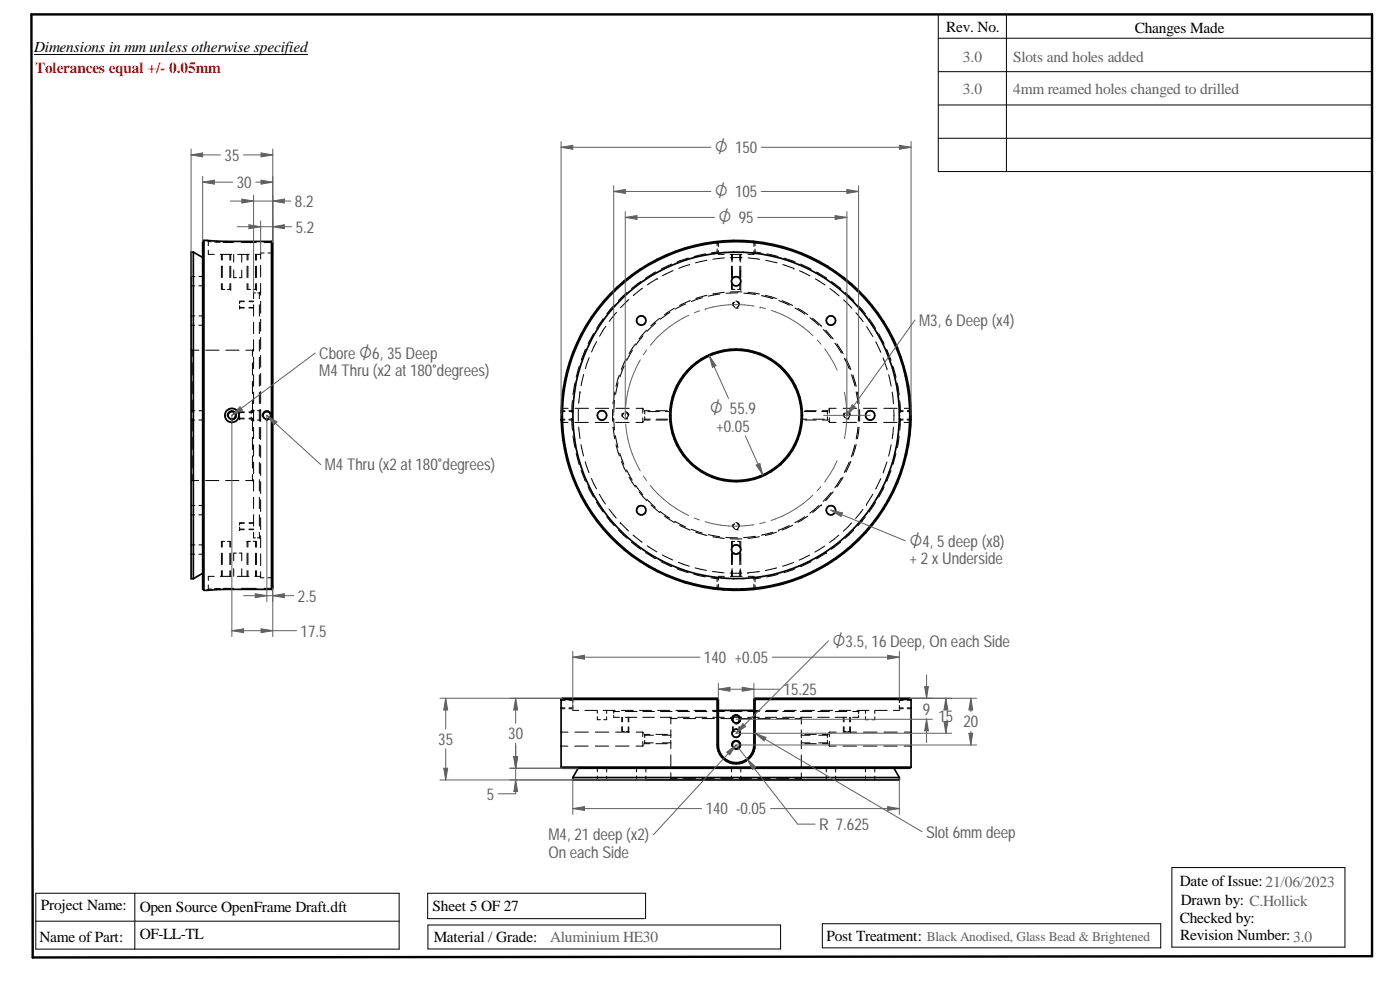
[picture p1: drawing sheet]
<svg xmlns="http://www.w3.org/2000/svg" width="420mm" height="297mm" viewBox="0 0 420 297" stroke-linecap="round" stroke-linejoin="round" font-family="sans-serif">
<path d="M9.4 4.3h402.4v282.6l-402 .4z" fill="none" stroke="#000" stroke-width=".72"/>
<g fill="none" stroke="#000" stroke-width=".3">
<path d="M10.2 16.4h82.2M281.6 11.5h130.2M281.6 4.3v47.2h130.2M302 4.3v47.2M281.6 21.5h130.2M281.6 31.5h130.2M281.6 41.5h130.2M62.1 72.1l.2 .1M62.4 72.3l.1 .2M62.5 75.1v1.2h1.8M62.5 72.5v1.2M62.5 72.5l.9 .1"/>
<path d="M64.3 72.6l1.8 .1M66.1 76.3h3.4M66.5 76.3v1.7M66.5 79.8v3.5M66.7 76.3v1.7M66.7 79.8v3.5M67 72.7l3.1 .1M69 76.3v1.8M69 79.9v3.4M69.2 76.3v1.7M69.2 79.8v3.5M70.1 76.3v2.3"/>
<path d="M71.3 76.3h3.5M72.4 72.8h4.5M72.5 76.3v2.4M74.2 76.3v1.7M74.2 79.8v3.5M74.4 76.3v1.7M74.4 79.8v3.5M76.6 76.3h1.6M76.7 76.3v1.8M76.7 79.9v3.4M77 76.3v1.7M77 79.8v3.5"/>
<path d="M78.2 79.6v3.5M79.3 75.9h-1.1v1.8M81.6 75.9h-1.2M81.6 72.7l-2.4 .1M81.6 72.6h.1M81.9 75.6l-.2 .1M201.5 79.2l-3.1 1.5M206.6 77.4l-3.4 1.2M207 79.4l-3.3 1.1M211.7 76.2l-3.4 .8M212.1 78.1l-3.4 .8M215.2 75.6l.1 .1"/>
<path d="M215.2 72.4l.1 .2M215.2 72.8h.1M215.2 72.8v.9M215.2 74.7v.9M215.2 75.6l-1.7 .3M215.3 72.6h.1M215.5 72.7l.1 1.3M215.5 75.9h.1M215.6 75.2v1.1h1.7M217.4 77.4l-3.5 .4M219.1 76.3h3.6M219.2 77.3h3.5"/>
<path d="M219.5 76.3v1.7M219.5 79.8v3.5M219.7 76.3v2.3M219.8 76.3v1.7M219.8 79.8v3.5M222 76.3v1.8M222 79.9v3.4M222.2 76.3v2.4M222.3 76.3v1.7M222.3 79.8v3.5M224.5 77.4l3.5 .4M226.3 75.2v1.1h-1.8"/>
<path d="M226.3 72.7v1.3M226.3 75.9h.1M226.5 72.6h.1M226.6 72.4l-.1 .2M226.6 72.8v.9M226.6 74.7v.9M226.6 75.6l-.1 .1M226.6 75.6l1.7 .3M229.8 78.1l3.4 .8M230.2 76.2l3.3 .8M234.9 79.4l3.3 1.1M235.3 77.4l3.3 1.2"/>
<path d="M240.3 79.2l3.1 1.6M57.4 85.8h1.1M57.4 97.6h1.1M57.4 83h1.1M57.4 94.8h1.1M59.7 85.8h1.1M59.7 97.6h1.1M59.7 83h1.1M59.7 94.8h1.1M66.5 85.1v1.7M66.6 86.8h.9M66.7 85.1v1.7"/>
<path d="M69 85.1v1.7M69.1 86.8h-.8M69.2 86.8h.1M69.2 85.1v1.7M70.1 81v2.3h.8M71.9 92.4h.1M71.9 92.3h.1M71.9 90.5h.1M71.9 90.5v.6M71.9 91.7v.5h1.4M71.9 90.3h1.4M71.9 92.4h1.4"/>
<path d="M71.9 90.5h1.4M72.5 81v2.3h-.7M74.2 85.1v1.7M74.4 85.1v1.7M74.7 92.2h1.4M74.7 92.4h1.4M74.7 90.3h1.4M74.7 90.5h1.4M75.2 86.8h-.9M76.1 91.4v3.5M76.1 96.7v3.4M76.7 87.9h-.6v1.7"/>
<path d="M76.7 85.1v1.7M76.8 86.8h-.8M77 86.8h.1M77 85.1v1.7M77.3 87.9h.5M77.8 87.9v1.7M77.8 91.4v3.5M77.8 96.7v3.4M78 87.8l-.2 .1M78.2 85v3.6M78.2 90.4v3.6M78.2 95.8v3.6"/>
<path d="M78.2 87.5l-.1 .1M181 95.6l-1.9 2.9M181.8 97.9l-1.9 3M184.4 91.5l-2.3 2.6M185 93.7l-2.2 2.7M188.2 87.8l-2.6 2.4M188.7 89.9l-2.5 2.4M192.3 84.5l-2.8 2.1M192.8 86.5l-2.7 2.2M193.8 83.4h.1M194 99.1l-2.2 2.6M196.8 96.9l-2.6 2.5"/>
<path d="M196.8 81.6l-3 1.8M197.2 83.6l-2.9 1.9M197.2 83.6h.1M197.9 95.5l-2.6 2.3M201.1 93.7l-2.9 2.1M202 81.2l-3.2 1.5M202.3 92.5l-2.9 1.9M205.8 91.2l-3.2 1.6M207.1 90.2l-3.1 1.5M210.8 89.3l-3.3 1.2M212.2 88.6l-3.4 1M216.1 88.2l-3.5 .7"/>
<path d="M217.4 87.7l-3.5 .5M219.2 87.6h3.5M219.5 85.1v1.7M219.7 81v2.3h.8M219.8 85.1v1.7M220 90.8l-.1 .9M220 90.8h.1M220.5 90.7a.81 .81 0 0 0-.5 .7 .81 .81 0 0 0 .5 .7M220.5 86.8h-.8M220.8 90.3a1.04 1.04 0 0 1 1.1 1.2M221.3 90.6l.1 .1a.8 .8 0 0 1-.1 1.4M221.4 87.9l-3.5 .1"/>
<path d="M221.4 92.3l-.8 .1M221.4 92.3h.1M222 85.1v1.7M222.1 86.8h-.8M222.2 81v2.3h-.9M222.3 86.8h.1M222.3 85.1v1.7M223.2 88l3.5 .3M224.5 87.7l3.4 .5M228.5 88.7l3.5 .9M229.7 88.6l3.3 1M233.7 90.2l3.2 1.4"/>
<path d="M234.7 90.2l3.2 1.5M238.2 80.5h.1M238.6 92.4l3 1.9M239.5 92.5l2.9 1.9M239.9 81.2l3.2 1.6M243.1 95.3l2.7 2.3M243.9 95.5l2.6 2.2M244.7 83.7l2.9 1.8M245.1 81.6l2.9 1.8M246.5 97.7h.1M247.1 98.9l2.4 2.6M247.8 99.1l2.3 2.6"/>
<path d="M248.1 83.4h.1M249.1 86.6l2.7 2.2M249.5 84.5l2.8 2.1M253.2 90l2.4 2.5M253.7 87.8l2.5 2.4M256.9 93.8l2.1 2.7M257.5 91.5l2.2 2.7M260.1 98l1.8 3M260.8 95.6l2 3M57.4 104.7l.1 .1M57.6 105l.1 .1M57.7 105.1h2"/>
<path d="M57.7 105.1v1.8M57.7 108.8v3.7M57.7 114.4v3.7M61.8 105.1h3.9M67.8 105.1h3.9M73.8 105.1h2M75.8 105.1v1.8M75.8 108.8v3.7M75.8 114.4v3.7M75.9 104.9l-.1 .2M76.1 101.9v3.5M76.1 107.2v3.4"/>
<path d="M76.1 112.4v3.5M76.1 117.7v3.4M76.1 104.7l-.1 .1M77.8 101.9v3.5M77.8 107.2v3.4M77.8 112.4v3.5M77.8 117.7v3.4M78.2 101.2v3.6M78.2 106.6v3.6M78.2 112.1v3.5M78.2 117.5v3.5M172.5 114.9l-.6 3.5"/>
<path d="M173.9 109.8l-1 3.4M174.1 117.6h.1M174.1 117.6l-.4 3.4M175.2 112.4l-.8 3.3M175.7 104.8l-1.3 3.3M176.8 107.3l-1.1 3.3M178.1 100.1l-1.6 3.1M179.1 102.5l-1.6 3.1M184.5 117.6l-.5 3.5M185.5 114.9l-.8 3.4M185.9 112.6l-1 3.3M187.3 109.8l-1.3 3.3"/>
<path d="M187.9 107.7l-1.4 3.1M189.8 105.1l-1.7 3.1M190.7 103.2l-1.9 2.9M193 100.8l-2.2 2.7M250.6 103l1.9 2.9M251.2 103.2l1.8 2.9M253.4 107.5l1.5 3.2M253.9 107.7l1.4 3.2M255.6 112.4l1 3.4M256 112.5l1 3.4M257 117.6l.5 3.5M257.3 117.6l.5 3.5"/>
<path d="M262.8 102.6l1.6 3.1M263.7 100.1l1.6 3.1M265 107.4l1.2 3.3M266.1 104.9l1.3 3.2M266.2 110.7h.1M266.7 112.4l.8 3.5M267.7 117.6l.4 3.5M268 109.9l.9 3.3M269.3 115l.6 3.4M57.4 126h1.1M57.4 123.2h1.1M57.7 120v3.7"/>
<path d="M57.7 125.6v3.7M57.7 131.2v3.7M57.7 136.8v3.7M59.7 126h1.1M59.7 123.2h1.1M67.5 124.5v.1M67.5 124.8v.1M68.2 125a1.4 1.4 0 0 1 1.2-1.8 1.4 1.4 0 0 1 1.6 1.5 1.4 1.4 0 0 1-1.8 1.3M68.4 124.6h.1M68.5 124.4v.1M69.5 126.7h.1M69.6 125.8h.1"/>
<path d="M69.6 126.7h.1M71.9 125.7h.1M71.9 123.7v.6M71.9 125v.6M71.9 123.6h1.4M71.9 125.7h1.4M71.9 125.5h1.4M71.9 123.8h1.4M74.7 125.5h1.4M74.7 125.7h1.4M74.7 123.6h1.4M74.7 123.8h1.4"/>
<path d="M75.4 125.1v.9h.9M75.8 120v3.7M75.8 125.6v3.7M75.8 131.2v3.7M75.8 136.8v3.7M76.1 122.9v3.5M76.1 128.2v3.4M76.1 133.4v3.5M76.1 138.7v3.4M76.3 123.2h-.9v1M77.2 126h1M77.3 123.2h.9"/>
<path d="M77.8 122.9v3.5M77.8 128.2v3.4M77.8 133.4v3.5M77.8 138.7v3.4M78.2 122.9v3.5M78.2 128.3v3.6M78.2 133.7v3.5M78.2 139.1v3.6M78.7 125a1.4 1.4 0 0 1 1.2-1.8 1.4 1.4 0 0 1 1.6 1.5 1.4 1.4 0 0 1-1.8 1.3M80 125.8h.1M80 123.5h.1M80.2 125.8h.1"/>
<path d="M168.4 126.7h2.1M168.4 122.5h2.1M168.4 123.5h1.2M168.4 125.8h1.1M168.4 123.2h1.1M168.4 126h1.1M170.8 125.8h1.1M170.8 123.2h1.1M170.8 126h1.1M170.8 123.5h1.1M171.6 125.5l.2 3.5M171.8 120.2l-.2 3.5"/>
<path d="M171.9 130.8l.6 3.5M172.5 126.7h4.1M172.6 122.5h4M172.9 136.1l1 3.3M173.6 122.8v3.5M173.7 128.1l.4 3.5M174.4 133.4l.7 3.4M175.6 138.6l1.2 3.3M178.6 126.7h4.1M178.7 122.5h4M183.8 122.9l.1 3.5M184 128.2l.5 3.5"/>
<path d="M184.2 125.5l.2 3.5M184.4 120.1l-.2 3.6M184.7 130.8h.1M184.7 130.8l.8 3.5M184.8 126.7h4M184.8 122.5h4M184.9 133.4l1 3.4M186 136l1.2 3.3M186.5 138.5l1.4 3.1M186.8 124.1l-.2 .8M186.8 124h.1M187.1 124h.1"/>
<path d="M187.1 124a.83 .83 0 0 0 .1 1.3M187.6 123.6a.93 .93 0 0 1 1.1 1.1M188.1 123.9a.81 .81 0 0 1 .4 .7 .81 .81 0 0 1-.4 .7M188.2 125.5l-.8 .1M188.2 125.5h.1M190.9 126.7h2M190.9 122.5h2M192.9 122.5l.2 .4M192.9 122.5v1.5M192.9 125.4v1.3M193.1 126.4l-.2 .3M193.3 126h1.7"/>
<path d="M193.5 125.8l-.2 .3M193.5 125.8h1.7M193.5 125v.8M194.4 123.5h3.5M195 123.2h-1.7l.2 1M196.8 123.2h3.5M196.8 126h3.5M197 125.8h3.4M199.7 123.5h1.7M240.4 125.8h1.7M241.4 123.5h3.4M241.5 123.2h3.5"/>
<path d="M241.5 126h3.5M244 125.8h3.4M246.6 123.5h1.7M246.8 123.2h1.7l-.2 .3M248.3 123.5v.7M248.3 125.1l.2 1-1.7-.1M248.7 126.4l.2 .3M248.9 126.7h2M248.9 122.5l-.2 .3M248.9 122.5h2M248.9 122.5v1.4M248.9 125.3v1.4"/>
<path d="M253 126.7h4M253 122.5h4.1M253.3 124.1l-.2 .8M253.3 124h.1M253.7 123.9l-.1 .1a.87 .87 0 0 0 .1 1.3M254.1 123.6a.93 .93 0 0 1 1.1 1.1M254.6 123.9a.85 .85 0 0 1 0 1.4M254.7 125.5l-.8 .1M254.7 125.5h.1M254.9 138.6l-1.5 3.2M255.3 138.4l-1.4 3.2M255.6 136.8h.1"/>
<path d="M256.6 133.5l-1 3.3M257 133.4l-1 3.3M257.5 128.2l-.5 3.5M257.6 122.9v3.5M257.8 128.1l-.5 3.5M258 122.9v3.5M259.1 126.7h4M259.2 122.5h4M265.2 126.7h4M265.2 122.5h4.1M266.2 138.6l-1.2 3.3M267.5 133.4l-.8 3.5"/>
<path d="M268.1 128.2l-.4 3.5M268.3 122.9v3.5M268.9 136.1l-.9 3.3M269.9 130.9l-.6 3.4M269.9 123.5h1.1M269.9 125.8h1.1M269.9 123.2h1.1M269.9 126h1.1M270 120.3l.2 3.4M270.2 125.6l-.2 3.5M271.3 126.7h2.1M271.4 122.5h2"/>
<path d="M272.2 125.8h1.2M272.3 123.5h1.1M272.3 123.2h1.1M272.3 126h1.1M57.4 154.5h1.1M57.4 151.7h1.1M57.4 144.4v.1M57.7 144.2h1.9M57.7 144.2l-.1 .1M57.7 142.4v1.8M59.7 154.5h1.1M59.7 151.7h1.1"/>
<path d="M61.7 144.2h4M67.7 144.2h4M71.9 158.9h.1M71.9 158.8h.1M71.9 157h.1M71.9 158.2v.5M71.9 156.8h1.4M71.9 158.9h1.4M71.9 158.8h1.4M73.3 157h-1.4v.6M73.7 144.2h2.1M74.7 158.8h1.4"/>
<path d="M74.7 156.8h1.4M74.7 158.9h1.4M74.7 157h1.4M75.8 144.2l.1 .1M75.8 142.4v1.8M76 144.4l.1 .1M76.1 143.9v3.5M76.1 149.2v3.4M76.1 154.4v3.5M76.1 159.7v1.7h.6M77.8 143.9v3.5M77.8 149.2v3.4"/>
<path d="M77.8 154.4v3.5M77.8 159.7v1.7M78.2 144.5v3.6M78.2 149.9v3.6M78.2 155.3v3.6M174.4 141.1l1.3 3.3M176.5 146l1.6 3.1M177.5 143.6l1.5 3.1M179 150.7l2 2.9M179.9 148.3l1.8 3M182.1 155.1l2.3 2.6M182.8 152.7l2.1 2.7"/>
<path d="M185.6 159l2.5 2.5M186.2 156.8h.1M186.2 156.8l2.4 2.5M188 141l1.7 3.1M188.8 143.2l1.9 2.9M190.7 145.6l2.2 2.8M191.8 147.6l2.3 2.6M194.1 149.8l2.6 2.4M195.4 151.5l2.6 2.3M198.1 153.4l2.8 2M199.4 154.9l2.9 1.9M202.6 156.5l3.1 1.6"/>
<path d="M202.6 156.5h.1M204 157.6l3.1 1.4M207.4 158.8l3.4 1.1M208.8 159.7l3.4 1M220 157.3l-.1 .9M220.5 157.2a.8 .8 0 0 0-.5 .7 .8 .8 0 0 0 .5 .7M220.8 156.8a1.04 1.04 0 0 1 1.1 1.2M221.3 157.1l.1 .1a.8 .8 0 0 1-.1 1.4M221.4 158.8l-.8 .1M221.4 158.8h.1M231.9 159.7l-3.4 .9M233 159.7l-3.3 1"/>
<path d="M233.7 159.1h.1M236.9 157.7l-3.2 1.4M237.9 157.6l-3.2 1.4M241.5 155l-3 1.8M242.4 154.9l-2.9 1.8M245.7 151.7l-2.7 2.3M246.5 151.5l-2.6 2.3M246.5 151.5h.1M249.4 147.8l-2.4 2.6M250.1 147.6l-2.3 2.6M252.5 143.4l-1.9 2.9M253 143.2l-1.8 2.9"/>
<path d="M255.6 156.9l-2.5 2.5M256.2 159.1l-2.5 2.4M259 152.8l-2.2 2.8M259.7 155.1l-2.2 2.7M260 151.3h.1M261.9 148.3l-1.9 3M262.8 150.7l-2 3M264.3 143.6l-1.5 3.1M265.3 146.1l-1.6 3.1M267.4 141.2l-1.3 3.2M57.4 166.3h1.1M57.4 163.5h1.1"/>
<path d="M59.7 166.3h1.1M59.7 163.5h1.1M62.3 177l-.2 .1M62.5 176.8l-.1 .1M62.5 175.5v1.3M63.4 176.7l-.9 .1M64.3 172.9h-1.8v1.3M66.1 176.6l-1.8 .1M66.1 172.9h3.4M66.5 162.4h.1M66.5 162.4v1.8M66.5 166v3.4"/>
<path d="M66.5 171.2v1.7M66.6 162.4h.9M66.7 162.4v1.7M66.7 165.9v3.5M66.7 171.2v1.7M69 162.4v1.8M69 166v3.4M69 171.2v1.7M69.1 162.4h-.8M69.2 162.4v1.8M69.2 166v3.4M69.2 171.2v1.7"/>
<path d="M70.1 176.5h-3.1M70.1 170.6v2.3M70.9 165.9h-.8v2.3M71.2 172.9h3.5M71.8 165.9h.7v2.4M72.4 176.5h4.6M72.5 170.6v2.3M74.2 162.4h.1M74.2 162.4v1.8M74.2 166v3.4M74.2 171.2v1.7M74.3 162.4h.9"/>
<path d="M74.4 162.4v1.7M74.4 165.9v3.5M74.4 171.2v1.7M76.5 172.9h1.7M76.7 162.4v1.8M76.7 166v3.4M76.7 171.2v1.7M76.8 162.4h-.8M77 162.4v1.8M77 166v3.4M77 171.2v1.7M77.2 161.4h.6"/>
<path d="M77.8 161.4l.1 .1M78.1 161.6l.1 .1M78.2 160.7v3.6M78.2 166.2v3.5M78.2 171.6v1.8h1M79.3 176.5l2.3 .1M80.4 173.4h1.2M81.6 176.7h.1M81.8 173.6l.1 .1M189.5 162.7l2.8 2.1M190 160.5l2.7 2.2M193.7 165.8l3.1 1.8"/>
<path d="M194.2 163.7l2.9 1.9M198.4 168.5l3.1 1.5M198.7 166.5l3.2 1.5M203.2 170.7l3.3 1.1M203.6 168.7l3.3 1.2M208.3 172.3l3.4 .8M208.6 170.4l3.4 .8M212.5 160.4l3.5 .6M213.5 173.4l1.7 .3M213.8 171.4l3.5 .5M213.9 161.1l3.5 .4M215.2 173.7v.8"/>
<path d="M215.2 175.5l.1 1M215.3 173.6l-.1 .1M215.3 176.7l-.1 .1M215.4 176.7h.1M215.6 173.4h-.1M215.6 176.5l-.1 .1M215.6 176.5l1.3 .1M215.6 175.3v1.2M217.4 172.9h-1.8v1.2M217.8 161.2l3.5 .2M218.3 176.7h1.4M219.1 172h3.5"/>
<path d="M219.2 161.7h3.5M219.2 172.9h3.5M219.5 162.4h.1M219.5 162.4v1.8M219.5 166v3.4M219.5 171.2v1.7M219.7 170.6v2.3M219.8 162.4v1.7M219.8 165.9v3.5M219.8 171.2v1.7M220.5 165.9h-.8v2.3M220.5 162.4h-.8"/>
<path d="M221.1 176.7l-1.1 .1M221.3 165.9h.9v2.4M221.3 162.4h.8M222 162.4v1.8M222 166v3.4M222 171.2v1.7M222.2 170.6v2.3M222.3 162.4v1.8M222.3 166v3.4M222.3 171.2v1.7M224.2 176.7h-2M224.4 171.9h.1"/>
<path d="M224.5 172.9h1.8v1.2M226.3 173.4h.1M226.3 176.5l-1.1 .1M226.3 176.5v.1M226.3 175.3v1.2M226.5 176.6h.1M226.5 176.7l.1 .1M226.5 173.6l.1 .1M226.6 176.5h.1M226.6 173.7v.9M226.6 175.6v.9M226.7 160.9l-3.5 .4"/>
<path d="M227.9 161l-3.4 .5M227.9 171.5l-3.5 .4M228.3 173.4l-1.7 .3M233.1 170.4l-3.4 .8M233.5 172.3l-3.4 .8M238.2 168.8l-3.3 1.1M238.6 170.7l-3.3 1.1M243 166.5l-3.2 1.6M243.4 168.5l-3.1 1.5M247.5 163.8l-3 1.9M248 165.9l-3 1.8M248 165.9h.1"/>
<path d="M251.7 160.6l-2.7 2.2M252.3 162.7l-2.8 2.1M168.4 210.1h1.2M168.4 212.4h1.1M168.4 219.7h2.1M168.4 209.8h1.1M168.4 212.6h1.1M170.8 212.4h1.1M170.8 209.8h1.1M170.8 210.1h1.1M171.6 209.5l.1 .1M171.8 209.7l.1 .1"/>
<path d="M171.9 209.8h.1M171.9 212.9v.2h1.8M171.9 210v.8M171.9 211.6v1h-1.1M172.5 219.7h4.1M175.5 213.1h3.6M178.7 219.7h4M179.3 215v.9h.9M179.3 213.1v.9M181 213.1h3.6M182.1 215.1v.8h-.9M182.1 213.1v1"/>
<path d="M183.8 213.1l.1 .1M184.1 213.4l.1 .1M184.2 213.5h1.7M184.2 213.5v.5M184.2 214.7v.5h1.7M184.8 219.7h4M186.5 213.1h3.6M186.6 218.1v1.4M186.6 215.2v1.4M186.7 219.5h.7M186.8 215.2v1.4M186.8 218.1v1.4"/>
<path d="M187.7 215.2h3.4M187.7 213.5h3.5M188.5 218.1v1.4h-.5M188.5 215.2v1.4M188.6 219.5h.1M188.7 219.5h.1M188.7 215.2v1.4M188.7 218.1v1.4M190.9 219.7h2M191.9 213.1h3.6M192.9 219.7l.2 .3M192.9 215.2h3.5"/>
<path d="M192.9 219.7v1.3M192.9 213.5h3.5M197.4 213.1h3.6M198.2 215.2h3.4M198.2 213.5h3.5M201 215.2l.1 .1M201.2 215.5l.1 .1M201.3 215.6h1.9M201.3 215.6v1.6M201.3 218.9v2.5M202.9 213.1h3.5M203.4 215.2h3.5"/>
<path d="M203.4 213.5h3.5M205.1 215.6h3.7M208.3 213.1h3.6M208.6 215.2h3.5M208.7 213.5h3.5M210.7 215.6h3.7M213.8 213.1h1.8M213.9 215.2h3.5M213.9 213.5h3.5M215.2 209.8h.1M215.5 209.8h.1M216.3 215.6h3.7"/>
<path d="M219.1 215.2h3.5M219.2 213.5h3.5M219.6 216.2a1.4 1.4 0 0 1 1.2-1.8 1.4 1.4 0 0 1 1.5 1.6 1.4 1.4 0 0 1-1.8 1.2M219.9 218.1v1.4M219.9 215.2v1.4M220 219.5h.1M220 218.1v1.4h.6M220 215.2v1.4M221.2 219.5h.6M221.8 215.2v1.4M221.8 218.1v1.4M221.8 219.5h.1"/>
<path d="M221.9 215.6h3.7M221.9 219.5h.1M221.9 215.2v1.4M221.9 218.1v1.4M224.4 215.2h3.5M224.4 213.5h3.5M226.3 209.8h.1M226.3 213.1h1.8M226.3 209.7v.1M226.5 209.8h.1M226.5 209.7h.1M226.6 209.8h.1"/>
<path d="M226.6 209.5l-.1 .1M227.5 215.6h3.7M229.6 215.2h3.5M229.7 213.5h3.5M229.9 213.1h3.6M233.1 215.6h3.7M234.9 215.2h3.5M234.9 213.5h3.5M235.4 213.1h3.6M238.7 215.6h1.8M240.1 215.2h3.5M240.2 213.5h3.5"/>
<path d="M240.5 215.6v1.7M240.5 219v2.4M240.6 215.5l-.1 .1M240.8 215.2l-.1 .1M240.8 213.1h3.6M245.4 215.2h3.5M245.4 213.5h3.5M246.3 213.1h3.6M248.9 219.7l-.2 .2M248.9 219.7h2M248.9 219.7v1.3M250.6 215.2h3.5"/>
<path d="M250.7 213.5h3.5M251.7 213.1h3.6M253 219.7h4.1M253.1 218.1v1.4M253.1 215.2v1.4M253.2 219.5h.7M253.3 215.2v1.4M253.3 218.1v1.4M254.5 219.5h.6M255 215.2v1.4M255 218.1v1.4M255.2 219.5h.1"/>
<path d="M255.2 215.2v1.4M255.2 218.1v1.4M255.9 213.5h1.8M257.2 213.1h3.6M257.7 214.7v.5h-1.8M257.7 213.5v.6M257.8 213.4l-.1 .1M258 213.1l-.1 .2M259.2 219.7h4M259.7 215v.9h1M259.7 213.1v.9M262.5 215.1v.8h-.8"/>
<path d="M262.5 213.1v1M262.7 213.1h3.6M265.3 219.7h4M269.9 210.1h1.2M269.9 210.1h.1M269.9 212.9v.2h-1.8M269.9 209.8v.1M269.9 212.4h1.1M269.9 209.8h1.2M269.9 210.1v.7M269.9 211.6v1h1.2M270 209.8h-.1"/>
<path d="M270.2 209.5v.1M271.4 219.7h2M272.2 212.4h1.2M272.3 210.1h1.1M272.3 209.8h1.1M272.3 212.6h1.1M411.8 213.6v36.4M168.4 223.9h2M172.5 223.9h4M178.6 223.9h4.1M179.3 230.5v1.1M179.3 232.8v1.2"/>
<path d="M182.1 230.5v1.1M182.1 232.9v1.1M184.7 223.9h4.1M190.9 223.9h2M191 230.5v1.1M191 232.8v1.2M192.9 222.5v1.4M193.1 223.6l-.2 .3M193.3 223.1h1.7M193.5 222.9l-.2 .3M193.5 222.9h2.6M193.5 220.6h2.6"/>
<path d="M193.5 220.6v.7M193.5 222.1v.8M193.8 230.5v1.1M193.8 232.9v1.1M195 220.3h-1.7l.2 .3M196.8 220.3h3.5M196.8 223.1h3.5M198.7 222.9h2.6M198.8 220.6h2.5M201.1 233.9l-.1 .1M201.3 233.6h1.8M201.3 222.2v2.4"/>
<path d="M201.3 226.5v3.5M201.3 231.9v1.7M201.3 233.6l-.1 .1M205.1 233.6h3.6M210.7 233.6h3.7M216.3 233.6h3.7M219.5 230.5v1.1M219.5 232.8v1.2M219.6 223.9a1.4 1.4 0 0 1 1.2-1.8 1.4 1.4 0 0 1 1.5 1.5 1.4 1.4 0 0 1-1.8 1.2M221.9 233.6h3.6M222.3 230.5v1.1M222.3 232.9v1.1"/>
<path d="M227.4 233.6h3.7M233 233.6h3.7M238.6 233.6h1.9M240.5 220.6h2.6M240.5 222.9h2.6M240.5 233.6l.1 .2M240.5 226.5v3.6M240.5 231.9v1.7M240.5 222.2v2.5M240.7 233.9l.1 .1M241.5 220.3h3.5M241.5 223.1h3.5"/>
<path d="M245.7 222.9h2.6M245.7 220.6h2.6M246.8 220.3h1.7M246.8 223.1h1.7M248 230.5v1.1M248 232.8v1.2M248.3 222.9l.2 .3M248.3 220.6v.7M248.3 222.1v.8M248.5 220.3l-.2 .3M248.7 223.5l.2 .4M248.9 223.9h2"/>
<path d="M248.9 222.5v1.4M250.8 230.5v1.1M250.8 232.9v1.1M253 223.9h4M259.1 223.9h4.1M259.7 230.5v1.1M259.7 232.8v1.2M262.5 230.5v1.1M262.5 232.9v1.1M265.2 223.9h4.1M271.3 223.9h2.1M9.8 271.3v16"/>
<path d="M10.7 276.4h109.1M10.7 268h109.1v16.8h-109.1zM40.5 268v16.8M128.4 277.5h105.9v7.2h-105.9zM193.4 275.6h-65.1v-7.6h65.4v7.6M246.8 277.2h101.5v7.2h-101.5zM351.7 260.3h51.9v23.9h-51.9z"/>
</g>
<g fill="none" stroke="#000" stroke-width=".51">
<path d="M58 75.6v98.1M58 75.6l2.8 1.7M58 75.6h-.6v98.1h.6M61.2 72.1l6.6 .3h13.7M61.2 72.1l-.4 .4v104.3l.4 .3M61.2 72.1v105M81.5 72.4l.4 .4v103.7l-.4 .3M81.5 72.4v104.4M60.8 172l-2.8 1.7M81.5 176.8h-13.7l-6.6 .3M168.4 209.8v20.4M168.4 209.8h46.8"/>
<path d="M215.4 209.7l-.2 .1M215.4 209.7l-.2-.2h-46.4l-.4 .3M215.4 209.7l.2 .1v13.7a5.3 5.3 0 0 0 5.3 5.4 5.3 5.3 0 0 0 5.4-5.4v-13.7l.3-.3h46.4l.4 .3M215.6 213.1h10.7M226.4 209.7l.2 .1M226.6 209.8v13.7a5.7 5.7 0 0 1-5.7 5.7 5.7 5.7 0 0 1-5.7-5.7v-13.7M226.6 209.8h46.8M273.4 209.8v20.4M168.4 230.2h105M168.4 230.2l.4 .3h104.2l.4-.3M171.9 233.3h98M173.5 230.5l-1.6 2.8"/>
<path d="M268.3 230.5l1.6 2.8M269.9 233.3v.7h-98v-.7"/>
<circle cx="192.4" cy="96.2" r="1.39"/>
<circle cx="220.9" cy="84.4" r="1.4"/>
<circle cx="249.4" cy="96.2" r="1.39"/>
<circle cx="69.6" cy="124.6" r="1.14"/>
<circle cx="69.6" cy="124.6" r="2.09"/>
<circle cx="80.1" cy="124.6" r="1.14"/>
<circle cx="180.7" cy="124.6" r="1.41"/>
<circle cx="220.9" cy="124.6" r="52.2"/>
<circle cx="220.9" cy="124.6" r="49"/>
<circle cx="220.9" cy="124.6" r="19.9"/>
<circle cx="220.9" cy="124.6" r="19.6"/>
<circle cx="220.9" cy="124.6" r="52.5"/>
<circle cx="261.1" cy="124.6" r="1.4"/>
<circle cx="192.4" cy="153.1" r="1.4"/>
<circle cx="249.4" cy="153.1" r="1.4"/>
<circle cx="220.9" cy="164.9" r="1.4"/>
<circle cx="220.9" cy="215.8" r="1.12"/>
<circle cx="220.9" cy="223.5" r="1.12"/>
<circle cx="220.9" cy="220" r="1.23"/>
</g>
<g fill="#000">
<circle cx="168.4" cy="125.8" r=".25"/>
<circle cx="168.4" cy="123.5" r=".25"/>
<circle cx="273.4" cy="125.8" r=".25"/>
<circle cx="273.4" cy="123.5" r=".25"/>
</g>
<path d="M168.4 42.5v82.1M269.9 43.6l3.5 .6-3.5 .6zM273.4 42.5v82.1" fill="none" stroke="#606060" stroke-width=".3"/>
<path d="M269.9 43.6l3.5 .6-3.5 .6z" fill="#606060"/>
<path d="M168.4 44.2l3.5-.6v1.2z" fill="none" stroke="#606060" stroke-width=".3"/>
<path d="M168.4 44.2l3.5-.6v1.2z" fill="#606060"/>
<path d="M168.4 44.2h44.9M228.5 44.2h44.9M153 209.5h15.8M154.8 209.5l.6 3.5h-1.2zM153 230.5h20.5" fill="none" stroke="#606060" stroke-width=".3"/>
<path d="M154.8 209.5l.6 3.5h-1.2z" fill="#606060"/>
<path d="M154.2 227h1.2l-.6 3.5z" fill="none" stroke="#606060" stroke-width=".3"/>
<path d="M154.2 227h1.2l-.6 3.5z" fill="#606060"/>
<path d="M154.8 209.5v7.5M154.8 223v7.5M171.9 233.6v10.7M269.9 233.6v10.7M171.9 242.6l3.5-.6v1.2z" fill="none" stroke="#606060" stroke-width=".3"/>
<path d="M171.9 242.6l3.5-.6v1.2z" fill="#606060"/>
<path d="M266.4 242l3.5 .6-3.5 .6z" fill="none" stroke="#606060" stroke-width=".3"/>
<path d="M266.4 242l3.5 .6-3.5 .6z" fill="#606060"/>
<path d="M149.5 238.2h5.3M153 230.5h15.8M153 234h18.9M154.2 227h1.2l-.6 3.5zM171.9 242.6h38.7M231.3 242.6h38.6" fill="none" stroke="#606060" stroke-width=".3"/>
<path d="M154.2 227h1.2l-.6 3.5z" fill="#606060"/>
<path d="M154.8 234l.6 3.5h-1.2z" fill="none" stroke="#606060" stroke-width=".3"/>
<path d="M154.8 234l.6 3.5h-1.2z" fill="#606060"/>
<path d="M249.4 153.1l22.3 9.2M154.8 223.5v14.7" fill="none" stroke="#606060" stroke-width=".3"/>
<path d="M249.4 153.1l3.4 .8-.4 1.1z" fill="#606060"/>
<path d="M72.6 59.7l3.5 .6-3.5 .6zM76.1 58.6v29.3M81.9 58.6v14.2M249.4 153.1l3.4 .8-.4 1.1z" fill="none" stroke="#606060" stroke-width=".3"/>
<path d="M72.6 59.7l3.5 .6-3.5 .6z" fill="#606060"/>
<path d="M81.9 60.3l3.4-.6v1.2z" fill="none" stroke="#606060" stroke-width=".3"/>
<path d="M81.9 60.3l3.4-.6v1.2z" fill="#606060"/>
<path d="M69.1 60.3h18.2M69.6 124.6v66.4M81.9 176.5v14.5M69.6 189.2l3.5-.5v1.1z" fill="none" stroke="#606060" stroke-width=".3"/>
<path d="M69.6 189.2l3.5-.5v1.1z" fill="#606060"/>
<path d="M78.3 188.7l3.6 .5-3.6 .6z" fill="none" stroke="#606060" stroke-width=".3"/>
<path d="M78.3 188.7l3.6 .5-3.6 .6z" fill="#606060"/>
<path d="M212.9 106.8l5.7 12.7M223.7 130.8l5.2 11.7M226.9 139.5l1.1-.4 .9 3.4zM69.6 189.2h19.4" fill="none" stroke="#606060" stroke-width=".3"/>
<path d="M226.9 139.5l1.1-.4 .9 3.4z" fill="#606060"/>
<path d="M212.9 106.8l2 2.9-1.1 .5z" fill="none" stroke="#606060" stroke-width=".3"/>
<path d="M212.9 106.8l2 2.9-1.1 .5z" fill="#606060"/>
<path d="M132 209.5h36.8M133.8 209.5l.6 3.5h-1.2zM132 234h61.8" fill="none" stroke="#606060" stroke-width=".3"/>
<path d="M133.8 209.5l.6 3.5h-1.2z" fill="#606060"/>
<path d="M133.2 230.5h1.2l-.6 3.5z" fill="none" stroke="#606060" stroke-width=".3"/>
<path d="M133.2 230.5h1.2l-.6 3.5z" fill="#606060"/>
<path d="M94.6 105.9l-25 18.7M133.8 209.5v9.3M133.8 224.7v9.3" fill="none" stroke="#606060" stroke-width=".3"/>
<path d="M72 122l.8 1-3.2 1.6z" fill="#606060"/>
<path d="M60.8 52.9v19.6M78.3 54.1l3.6 .6-3.6 .5zM81.9 52.9v19.9M72 122l.8 1-3.2 1.6z" fill="none" stroke="#606060" stroke-width=".3"/>
<path d="M78.3 54.1l3.6 .6-3.6 .5z" fill="#606060"/>
<path d="M60.8 54.7l3.5-.6v1.1z" fill="none" stroke="#606060" stroke-width=".3"/>
<path d="M60.8 54.7l3.5-.6v1.1z" fill="#606060"/>
<path d="M57.4 44.7v38.3M60.8 54.7h9M76.7 54.7h5.2M78.3 45.9l3.6 .6-3.6 .6zM81.9 44.7v28.1" fill="none" stroke="#606060" stroke-width=".3"/>
<path d="M78.3 45.9l3.6 .6-3.6 .6z" fill="#606060"/>
<path d="M57.4 46.5l3.4-.6v1.2z" fill="none" stroke="#606060" stroke-width=".3"/>
<path d="M57.4 46.5l3.4-.6v1.2z" fill="#606060"/>
<path d="M57.4 46.5h8.8M73.1 46.5h8.8M184.2 55.7v68.9M254.2 56.9l3.5 .5-3.5 .6zM257.7 55.7v68.9" fill="none" stroke="#606060" stroke-width=".3"/>
<path d="M254.2 56.9l3.5 .5-3.5 .6z" fill="#606060"/>
<path d="M184.2 57.4l3.5-.5v1.1z" fill="none" stroke="#606060" stroke-width=".3"/>
<path d="M184.2 57.4l3.5-.5v1.1z" fill="#606060"/>
<path d="M184.2 57.4h29.1M228.5 57.4h29.2M274.6 96l-20.4 28.6" fill="none" stroke="#606060" stroke-width=".3"/>
<path d="M255.7 121.5l1 .6-2.5 2.5z" fill="#606060"/>
<g fill="none" stroke="#606060" stroke-width=".3">
<path d="M187.7 63.5v61.1M250.6 64.7l3.6 .5-3.6 .6zM254.2 63.5v61.1M206.7 94.6a31.4 31.4 0 0 0-11.5 9M210 93.3l-1.6 .6M211.7 92.7h.1M226.3 91.9a32.8 32.8 0 0 0-14.6 .8M228.1 92.2l1.6 .4M228.1 92.2h.1M231.5 93.1a32.1 32.1 0 0 1 12.5 7.7M192.2 107.9a32.4 32.4 0 0 0-4.4 14.1M194.1 105l-1 1.4"/>
<path d="M245.3 102l1.1 1.3M247.5 104.7l2.7 4.2 1 2.1M253.4 117.7l.7 4.6 .1 2.3M187.7 124.6v.9M187.7 123.7v.9M187.8 127.3a32.3 32.3 0 0 0 4.3 14M247.2 124.6h13.9M251.2 138.2l-1 2.2-2.7 4.2M254.2 124.6l-.1 2.4-.7 4.6M255.7 121.5l1 .6-2.5 2.5zM193.1 142.8l.9 1.4M195.1 145.6a33 33 0 0 0 11.6 9.1"/>
<path d="M208.4 155.4l1.5 .6M211.6 156.5a32.6 32.6 0 0 0 14.7 .9M229.7 156.7l-1.7 .4M244 148.5a32.8 32.8 0 0 1-12.6 7.7M246.4 146l-1.2 1.3"/>
</g>
<path d="M250.6 64.7l3.6 .5-3.6 .6z" fill="#606060"/>
<path d="M187.7 65.2l3.5-.5v1.1z" fill="none" stroke="#606060" stroke-width=".3"/>
<path d="M187.7 65.2l3.5-.5v1.1z" fill="#606060"/>
<path d="M74.7 67.4l3.5 .6-3.5 .6zM78.2 66.3v9.6M81.9 66.3v6.5M187.7 65.2h26.7M227.4 65.2h26.8" fill="none" stroke="#606060" stroke-width=".3"/>
<path d="M74.7 67.4l3.5 .6-3.5 .6z" fill="#606060"/>
<path d="M81.9 68l3.4-.6v1.2z" fill="none" stroke="#606060" stroke-width=".3"/>
<path d="M81.9 68l3.4-.6v1.2z" fill="#606060"/>
<path d="M71.2 68h16.3M220.9 223.5l-24.8 26.9" fill="none" stroke="#606060" stroke-width=".3"/>
<path d="M218.1 225.7l2.8-2.2-1.9 3z" fill="#606060"/>
<path d="M248.7 192.3l-27.8 27.7M218.1 225.7l2.8-2.2-1.9 3z" fill="none" stroke="#606060" stroke-width=".3"/>
<path d="M223 217.1l.8 .8-2.9 2.1z" fill="#606060"/>
<path d="M223 217.1l.8 .8-2.9 2.1zM226.6 220l50.1 29.6" fill="none" stroke="#606060" stroke-width=".3"/>
<path d="M226.6 220l3.3 1.3-.6 1z" fill="#606060"/>
<path d="M171.9 195.4v17.7M266.4 196.6l3.5 .6-3.5 .6zM269.9 195.4v14.4M226.6 220l3.3 1.3-.6 1z" fill="none" stroke="#606060" stroke-width=".3"/>
<path d="M266.4 196.6l3.5 .6-3.5 .6z" fill="#606060"/>
<path d="M171.9 197.2l3.5-.6v1.2z" fill="none" stroke="#606060" stroke-width=".3"/>
<path d="M171.9 197.2l3.5-.6v1.2z" fill="#606060"/>
<path d="M171.9 197.2h38.1M231.8 197.2h38.1M220.9 215.8h58.9M273 209.5h6.8M278.1 215.8l.5 3.5h-1.1z" fill="none" stroke="#606060" stroke-width=".3"/>
<path d="M278.1 215.8l.5 3.5h-1.1z" fill="#606060"/>
<path d="M277.5 206h1.1l-.5 3.5z" fill="none" stroke="#606060" stroke-width=".3"/>
<path d="M277.5 206h1.1l-.5 3.5z" fill="#606060"/>
<path d="M273 209.5h12.6M278.1 202.5v7.2M278.1 215.6v7.2M283.3 216.5h1.2l-.6 3.5zM220.9 220h64.7" fill="none" stroke="#606060" stroke-width=".3"/>
<path d="M283.3 216.5h1.2l-.6 3.5z" fill="#606060"/>
<path d="M283.9 209.5l.6 3.5h-1.2z" fill="none" stroke="#606060" stroke-width=".3"/>
<path d="M283.9 209.5l.6 3.5h-1.2z" fill="#606060"/>
<path d="M273 209.5h20.1M283.9 209.5v2.3M283.9 217.7v2.3M220.9 223.5h72.2M290.8 220h1.1l-.5 3.5z" fill="none" stroke="#606060" stroke-width=".3"/>
<path d="M290.8 220h1.1l-.5 3.5z" fill="#606060"/>
<path d="M291.4 209.5l.5 3.5h-1.1z" fill="none" stroke="#606060" stroke-width=".3"/>
<path d="M291.4 209.5l.5 3.5h-1.1z" fill="#606060"/>
<path d="M291.4 209.5v4M291.4 219.5v4M220.9 223.5l18.5 23.8h5.2M224.2 227.7l2.6 2.4-.9 .7z" fill="none" stroke="#606060" stroke-width=".3"/>
<path d="M224.2 227.7l2.6 2.4-.9 .7z" fill="#606060"/>
<path d="M215.6 205v4.8M215.6 206.8l3.5-.6v1.2zM226.3 205v4.8" fill="none" stroke="#606060" stroke-width=".3"/>
<path d="M215.6 206.8l3.5-.6v1.2z" fill="#606060"/>
<path d="M222.7 206.2l3.6 .6-3.6 .6z" fill="none" stroke="#606060" stroke-width=".3"/>
<path d="M222.7 206.2l3.6 .6-3.6 .6z" fill="#606060"/>
<path d="M80.1 124.6v55.9M76.6 178.1l3.5 .6-3.5 .6zM81.9 176.5v4M215.6 206.8h18.3" fill="none" stroke="#606060" stroke-width=".3"/>
<path d="M76.6 178.1l3.5 .6-3.5 .6z" fill="#606060"/>
<path d="M81.9 178.7l3.4-.6v1.2z" fill="none" stroke="#606060" stroke-width=".3"/>
<path d="M81.9 178.7l3.4-.6v1.2z" fill="#606060"/>
<path d="M80.1 124.6l16.2 14.8M73.1 178.7h15.1" fill="none" stroke="#606060" stroke-width=".3"/>
<path d="M80.1 124.6l3 2-.8 .8z" fill="#606060"/>
<path d="M80.1 124.6l3 2-.8 .8z" fill="none" stroke="#606060" stroke-width=".3"/>
<g font-size="5.4" fill="#606060">
<text x="214.6" y="45.9">O 150</text>
<text x="214.6" y="59.2">O 105</text>
<text x="215.7" y="67">O 95</text>
<text x="213.1" y="124.3">O 55.9</text>
<text x="272.9" y="164">O4, 5 deep (x8)</text>
<text x="249.9" y="194.1">O3.5, 16 Deep, On each Side</text>
</g>
<g font-size="4.9" fill="#606060">
<text x="67.4" y="48.2">35</text>
<text x="71.1" y="56.4">30</text>
<text x="88.5" y="62.1">8.2</text>
<text x="88.8" y="69.8">5.2</text>
<text x="275.8" y="97.7">M3, 6 Deep (x4)</text>
<text x="95.8" y="107.7">Cbore O6, 35 Deep</text>
<text x="95.8" y="112.9">M4 Thru (x2 at 180vdegrees)</text>
<text x="214.9" y="129.5">+0.05</text>
<text x="97.5" y="141.1">M4 Thru (x2 at 180vdegrees)</text>
<text x="272.9" y="169.3">+ 2 x Underside</text>
<text x="89.4" y="180.5">2.5</text>
<text x="90.2" y="191">17.5</text>
<text x="211.3" y="198.9">140 +0.05</text>
<text x="235.2" y="208.5">15.25</text>
<text x="276.9" y="214.4">9</text>
<text x="152.5" y="221.7">30</text>
<text x="281.6" y="216.5">15</text>
<text x="289.1" y="218.3">20</text>
<text x="131.5" y="223.5">35</text>
<text x="146.1" y="239.9">5</text>
<text x="211.8" y="244.3">140 -0.05</text>
<text x="245.9" y="249">R 7.625</text>
<text x="277.9" y="251.3">Slot 6mm deep</text>
<text x="164.6" y="252.2">M4, 21 deep (x2)</text>
<text x="164.6" y="257.4">On each Side</text>
</g>
<g font-size="4.6">
<text x="284" y="9.6">Rev. No.</text>
<text x="340.6" y="9.9">Changes Made</text>
<text x="10.2" y="15.7">Dimensions in mm unless otherwise specified</text>
<text x="354.1" y="265.7">Date of Issue:21/06/2023</text>
<text x="12.3" y="273.1">Project Name:</text>
<text x="41.9" y="273.7">Open Source OpenFrame Draft.dft</text>
<text x="129.8" y="273.4">Sheet 5 OF 27</text>
<text x="354.4" y="271.4">Drawn by: C.Hollick</text>
<text x="41.9" y="281.9">OF-LL-TL</text>
<text x="354.1" y="276.9">Checked by:</text>
<text x="11.9" y="282.7">Name of Part:</text>
<text x="130.2" y="282.6">Material / Grade:</text>
<text x="248" y="282.2">Post Treatment:</text>
<text x="354.2" y="282.2">Revision Number:3.0</text>
</g>
<text font-size="4.6" fill="#f00" x="10.5" y="21.9">Tolerances equal +/- 0.05mm</text>
<g font-size="4.6" fill="#606060">
<text x="289" y="18.6">3.0</text>
<text x="304.1" y="18.6">Slots and holes added</text>
<text x="289" y="28.3">3.0</text>
<text x="304.1" y="28.3">4mm reamed holes changed to drilled</text>
<text x="165.1" y="282.6">Aluminium HE30</text>
</g>
<text font-size="4" fill="#606060" x="278.2" y="282.3">Black Anodised, Glass Bead &amp; Brightened</text>
</svg>
